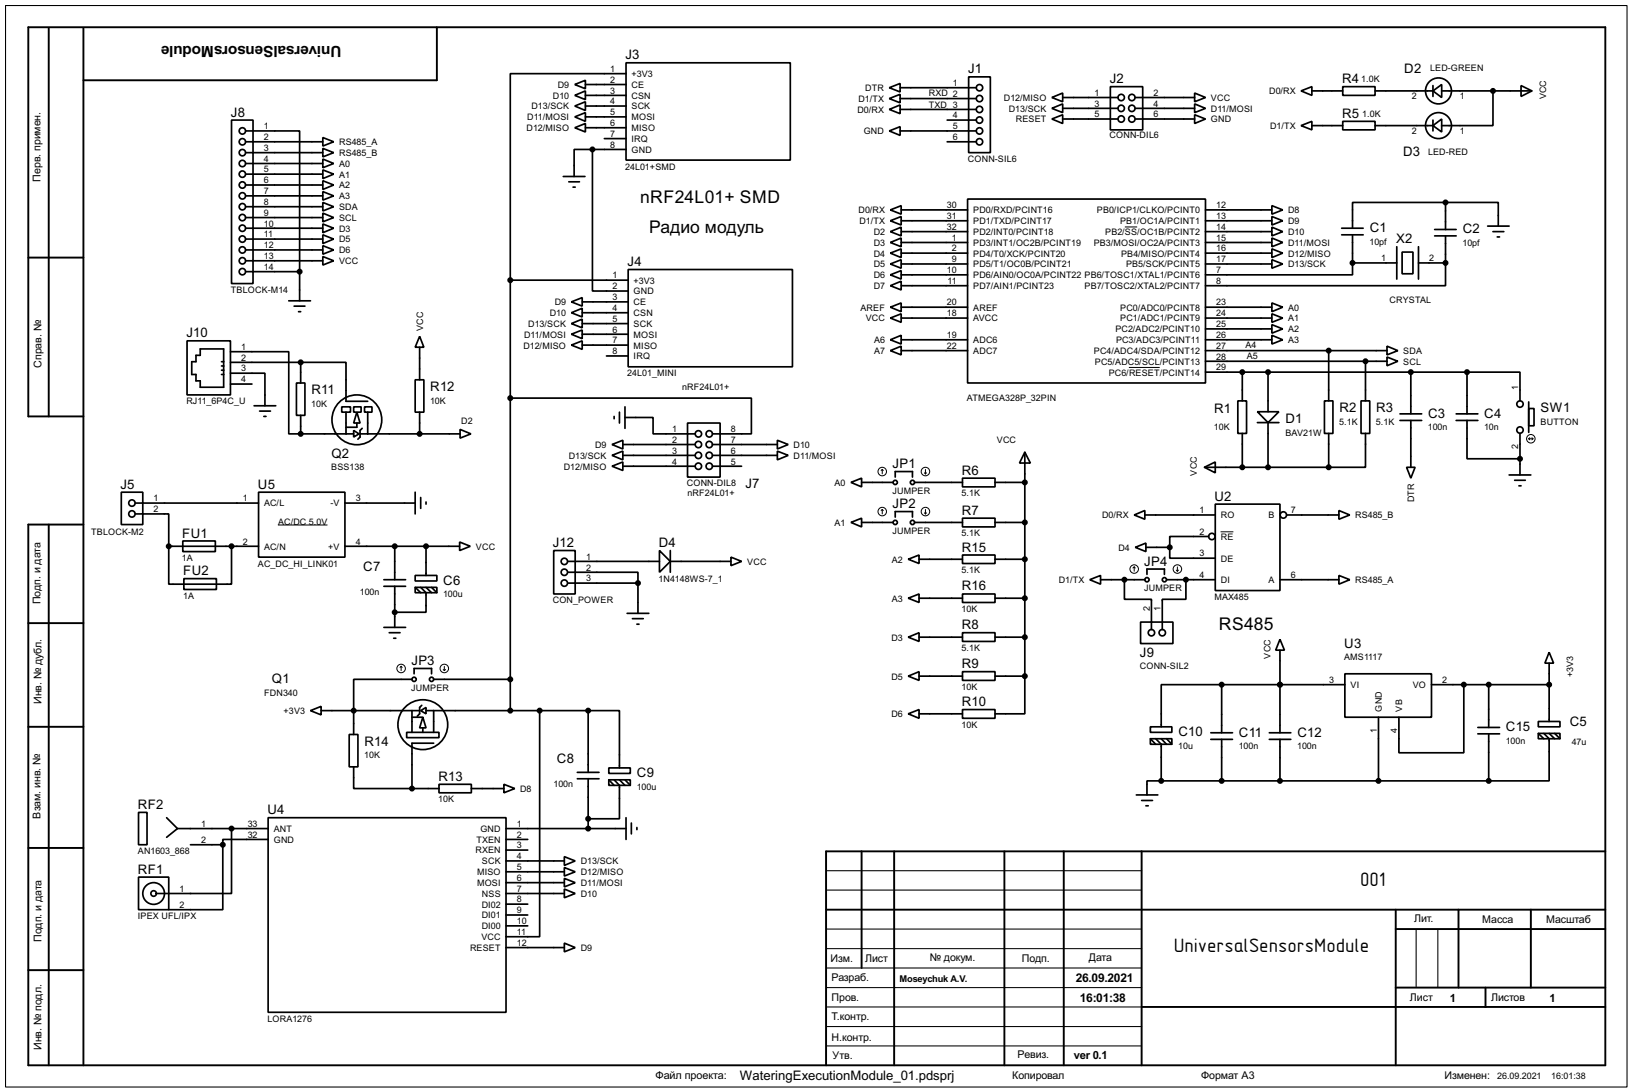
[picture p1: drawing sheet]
<svg xmlns="http://www.w3.org/2000/svg" width="383mm" height="256mm" viewBox="0 0 383 256" stroke-linecap="round" stroke-linejoin="round" font-family="sans-serif">
<path d="M1.3 1.3h381v254h-381zM194.1 218.2h74.2M194.1 209.1h74.2M194.1 204.5h74.2M332.8 218.2v13.8M337.9 218.2v13.8M194.1 222.8h74.2M194.1 232h74.2M194.1 236.5h74.2M194.1 227.4h74.2M194.1 241.1h74.2M194.1 245.7h74.2" fill="none" stroke="#000" stroke-width=".25"/>
<g fill="none" stroke="#000" stroke-width=".45">
<path d="M11.5 6.7v91.1M19.6 6.7v243.5M102.7 6.4v12.5h-83.1M6.7 60.5h12.9M19.6 97.8h-12.9v-91.4h370.5v243.8h-370.5v-127h12.9M11.5 123.2v127M6.7 146.4h12.9M6.7 170.7h12.9M6.7 199.2h12.9M202.5 200v27.4M210.1 200v50.2M236 200v50.2"/>
<path d="M250 200v50.2M268.3 200v50.2M377.2 200h-183.1v50.2M194.1 213.7h183.1M328 213.7v36.5M328 218.2h49.2M342.7 213.7v18.3M359.7 213.7v18.3M6.7 227.9h12.9M268.3 236.5h108.9M328 232h49.2M349.1 232v4.5"/>
</g>
<g fill="none" stroke="#000" stroke-width=".4">
<path d="M135.1 19.9l2.5-1v2zM137.6 19.9h9.5M147.1 14.8h38.6v22.8h-38.6zM147.1 17.3h-27.2v48.5M227.6 18.1h5.1v17.8h-5.1zM54.4 28.2h5.1v38.4h-5.1zM57.7 30.8h12.7v33M57.7 33.3h18.2M57.7 35.9h18.2M57.7 38.4h18.2M75.9 32.3l2.5 1-2.5 1zM75.9 34.9l2.5 1-2.5 1z"/>
<path d="M75.9 37.4l2.5 1-2.5 1zM75.9 39.9l2.5 1-2.5 1.1zM135.1 22.4l2.5-1v2zM135.1 24.9l2.5-1v2.1zM135.1 27.5l2.5-1v2zM135.1 30l2.5-1v2zM137.6 22.4h9.5M137.6 24.9h9.5M137.6 27.5h9.5M137.6 30h9.5M139.2 35.1h-4.3v6.4M139.2 35.1v33.3h8.4"/>
<path d="M139.2 35.1h7.9M142 32.6h5.1M209 30.8l2.5-1v2zM209 20.6l2.5-1v2zM209 23.2l2.5-1v2zM209 25.7l2.5-1v2zM211.5 30.8h17.9M211.5 20.6h17.9M211.5 23.2h17.9M211.5 25.7h17.9M222.6 33.3h6.8M222.6 28.2h6.8"/>
<path d="M247.2 22.9l2.5-1v2zM247.2 25.5l2.5-1.1v2.1zM247.2 28l2.5-1v2zM249.7 22.9h13M249.7 25.5h13M249.7 28h13M260.9 20.4h7.6v10.1h-7.6zM266.8 22.9h13.9M266.8 25.5h13.9M266.8 28h13.9M280.7 21.9l2.6 1-2.6 1zM280.7 24.4l2.6 1.1-2.6 1z"/>
<path d="M280.7 27l2.6 1-2.6 1zM305.7 29.5l2.6-1v2zM305.7 21.4l2.6-1v2zM308.3 29.5h7.2M308.3 21.4h7.2M315.5 20.4h7.6v2h-7.6zM315.5 28.5h7.6v2h-7.6zM323.1 29.5h13.6M323.1 21.4h13.6M336.7 21.4l2.1-1.5v3zM336.7 29.5l2.1-1.5v3zM336.7 20.1v2.6"/>
<path d="M336.7 28.2v2.6M338.8 21.4h21.2M350.8 21.4v8.1h-12M357.4 20.1l2.6 1.3-2.6 1.3zM57.7 53.6h18.2M57.7 56.2h18.2M57.7 58.7h18.2M57.7 51.1h18.2M57.7 48.6h18.2M57.7 40.9h18.2M57.7 43.5h18.2M57.7 46h18.2"/>
<path d="M75.9 52.6l2.5 1-2.5 1.1zM75.9 55.2l2.5 1-2.5 1zM75.9 57.7l2.5 1-2.5 1zM75.9 50.1l2.5 1-2.5 1zM75.9 47.6l2.5 1-2.5 1zM75.9 42.5l2.5 1-2.5 1zM75.9 45l2.5 1-2.5 1zM132.4 41.5h5.1M133.7 42.7h2.5M134.7 44h.5M209.2 49.3l2.6-1v2zM209.2 51.9l2.6-1v2z"/>
<path d="M209.2 54.4l2.6-1v2zM209.2 57l2.6-1.1v2.1zM209.2 59.5l2.6-1v2zM211.8 49.3h15.6M211.8 51.9h15.6M211.8 54.4h15.6M211.8 57h15.6M211.8 59.5h15.6M227.4 46.8h55.9v43.2h-55.9zM283.3 49.3h15.6M283.3 51.9h15.6M283.3 54.4h15.6"/>
<path d="M283.3 57h15.6M283.3 59.5h15.6M298.9 48.3l2.5 1-2.5 1zM298.9 50.9l2.5 1-2.5 1zM298.9 53.4l2.5 1-2.5 1zM298.9 55.9l2.5 1.1-2.5 1zM298.9 58.5l2.5 1-2.5 1zM315.3 53.6h5M315.3 55.2h5M317.8 55.2v6.6M328.2 58v7.6M329.5 59.2h2.5v5.1h-2.5z"/>
<path d="M333.3 58v7.6M337.1 55.4h5.1M337.1 53.9h5.1M339.7 47.6h-21.9v6M339.7 47.6h12.4v5.5M339.7 47.6v6.3M339.7 55.4v6.4M349.6 53.1h5M350.8 54.4h2.6M351.8 55.7h.6M57.7 61.3h18.2M57.7 63.8h12.7"/>
<path d="M67.9 70.7h5.1M69.1 71.9h2.6M70.2 73.2h.5M70.4 63.8v6.9M75.9 60.3l2.5 1-2.5 1zM98.6 79l1 2.6h-2zM119.9 65.8h27.7M119.9 65.8v101.1M134.3 70.9l2.5-1v2zM134.3 73.5l2.5-1.1v2.1zM134.3 76l2.5-1v2zM134.3 78.5l2.5-1v2.1z"/>
<path d="M136.8 70.9h10.8M136.8 73.5h10.8M136.8 76h10.8M136.8 78.5h10.8M147.6 63.3h38.6v22.9h-38.6zM209.2 62l2.6-1v2zM209.2 64.6l2.6-1v2zM209.2 67.1l2.6-1v2zM209.2 72.2l2.6-1v2zM209.2 74.7l2.6-1v2zM209.2 79.8l2.6-1v2zM211.8 72.2h15.6"/>
<path d="M211.8 74.7h15.6M211.8 79.8h15.6M211.8 62h15.6M211.8 64.6h15.6M211.8 67.1h15.6M283.3 72.2h15.6M283.3 74.7h15.6M283.3 77.3h15.6M283.3 79.8h15.6M283.3 62h15.6M298.9 71.2l2.5 1-2.5 1zM298.9 73.7l2.5 1-2.5 1z"/>
<path d="M298.9 76.3l2.5 1-2.5 1zM298.9 78.8l2.5 1-2.5 1zM298.9 61l2.5 1-2.5 1zM317.8 61.8v2.8h-34.5M317.8 61.8h10.4M333.3 61.8h6.4M339.7 61.8v5.3h-56.4M44 80.1h10.2v12.7h-10.2zM47.1 82h5.5v9h-5.5v-1.5h-1v-1.5h-1v-3h1v-1.5h1zM52.1 85h.5M52.1 88h.5M52.1 86h.5"/>
<path d="M52.1 87h.5M54.2 87.7h8.1v7.6M54.2 82.6h13.7v19.3h2.8M54.2 85.1h16.5M54.2 90.2h5M59.7 95.3h5.1M61 96.6h2.6M62 97.8h.5M69.7 90h2v7.6h-2zM70.7 85.1h10.6v9.2h5.1M70.7 85.1v4.9M70.7 97.6v4.3"/>
<path d="M80.3 95.6h2.1v1.2h-2.1zM81.3 96.8v5.1M83.1 95.6h1.8v1.2h-1.8zM83.9 96.8l.7 2.6h-1.5zM83.9 99.4v1h-2.6M85.7 95.6h1.7v1.2h-1.7zM86.4 96.8v5.1M97.6 89.2h2v7.6h-2zM98.6 81.6v7.6M98.6 96.8v5.1M119.9 93.5h56.7v8.4h-9.2M134.3 81.1l2.5-1v2z"/>
<path d="M136.8 81.1h10.8M142.5 83.6h5.1M144.3 97.8v.6M145.6 96.8v2.6M146.9 98.1h6.6v3.8h9.9M146.9 95.6v5M161.6 99.4h7.6v12.7h-7.6zM209.2 82.4l2.6-1.1v2.1zM211.8 82.4h15.6M283.3 87.4h61.4M283.3 82.4h42.6M283.3 84.9h42.6"/>
<path d="M290.9 94.2h2v7.6h-2zM291.9 87.4v6.8M295.5 96.7h5l-2.5 2.6zM295.5 99.3h5M298 87.4v9.3M298 99.3v10.5M311.2 94.2h2v7.6h-2zM312.2 82.4v11.8M319.8 94.2h2.1v7.6h-2.1zM320.9 84.9v9.3M325.9 81.3l2.6 1.1-2.6 1zM325.9 83.9l2.6 1-2.6 1z"/>
<path d="M329 98.8h5.1M329 97.2h5.1M331.5 87.4v9.8M331.5 98.8v11M342.2 98.8h5.1M342.2 97.2h5.1M344.7 87.4h12.5v6.8M344.7 98.8v9h12.5M344.7 87.4v9.8M359.2 96h1.3v4h-1.3zM359.2 94.4v7.2M28.5 115.6h5.1v7.6h-5.1z"/>
<path d="M31.8 118.2h29M60.8 115.6h20.3v15.3h-20.3zM70.7 101.9h12.4M81.1 118.2h16.5M83.1 101.1l1.3 .8-1.3 .8zM84.6 101.9h4.1M85.1 100.6l-.5 .5v1.6l-.5 .5M89 101.9h19.1M97.6 115.6v5.1M98.9 116.9v2.5M100.1 117.9v.5M108.1 100.9l2.6 1-2.6 1z"/>
<path d="M143.8 104.4l2.6-1v2.1zM143.8 107l2.6-1v2zM143.8 109.5l2.6-1v2zM146.4 104.4h17M146.4 107h17M146.4 109.5h17M167.4 104.4h15.3M167.4 107h15.3M167.4 109.5h6.9M182.7 103.4l2.5 1-2.5 1.1zM182.7 106l2.5 1-2.5 1zM200 113.3l2.5-1v2.1z"/>
<path d="M202.5 113.3h7.4M210.4 112.1v-1.3h4v1.3M214.9 113.3h11.3M226.2 112.3h7.6v2.1h-7.6zM233.8 113.3h7M240.8 106.2l1.3 2.6h-2.5zM240.8 106.2v52.6M283 109.8l2.6-1.3v2.6zM283 109.8h29.2M285.6 118.4h15.2v20.3h-15.2zM291.9 101.8v8M312.2 101.8v8"/>
<path d="M314.6 119.9l2.6 1.1-2.6 1zM320.9 101.8v8h-8.7M330.5 109.8h2l-1 2.5zM354.6 111.6h5.1M355.9 112.8h2.5M356.9 114.1h.5M357.2 101.8v9.8M31.8 120.7h7.9v7.6M39.7 128.3v8.9h14.7v-8.9M39.7 128.3h21.1M43 127.1h7.6v2.5h-7.6zM43.2 135.9h7.7v2.6h-7.7z"/>
<path d="M81.1 128.3h26.9M90.2 136.2h5.1M90.2 137.7h5.1M92.8 128.3v7.9M92.8 137.7v9.7M97.6 135.2h5.1v1.3h-5.1zM97.6 138h5.1v1.2h-5.1zM97.6 138l1.3 1.2M98.9 138l1.2 1.2v4.6h-7.3M100.1 128.3v6.9M100.1 138l1.3 1.2M101.4 138l1.3 1.2"/>
<path d="M108 127.3l2.5 1-2.5 1zM130.1 129.3h5.1v10.2h-5.1zM133.4 134.4h16.5v2.6M133.4 137h16.5M133.4 131.9h21.6M149.9 137v7.1M155 129.3l2.5 2.6-2.5 2.5zM157.5 131.9h14.3M157.5 129.3v5.1M171.8 130.9l2.5 1-2.5 1zM200 122.7l2.5-1v2.1zM202.5 122.7h7.4"/>
<path d="M210.4 121.5v-1.3h4v1.3M213.4 131.4l2.6-1v2zM214.9 122.7h11.3M216 131.4h10.2M226.2 121.7h7.6v2.1h-7.6zM226.2 130.4h7.6v2h-7.6zM226.2 139.5h7.6v2h-7.6zM233.8 122.7h7M233.8 131.4h7M256.1 136.2l2.5-1v2zM258.6 136.2h10.4M264.2 136.2v4.6h6.4v7.1"/>
<path d="M266.5 121l2.5-1.1v2.1zM266.8 128.6l2.5-1v2zM269 121h16.6M269.3 128.6h5.6M269.5 134.9v-1.2h4.1v1.2M274.1 136.2h11.5M274.9 128.6v2.5h10.7M278.7 136.2v4.6h-5.6v7.1M284 126h-9.1v2.6M300.8 136.2h13.8M302.3 121h12.3M314.6 135.2l2.6 1-2.6 1z"/>
<path d="M90.2 147.4h5.1M91.5 148.6h2.5M92.5 149.9h.5M96.8 159.6h-13.7v12.9M97.3 158.3v-1.3h4.1v1.3M101.9 159.6h18M147.4 144.1h5.1M148.6 145.3h2.6M149.7 146.6h.5M213.4 149.7l2.6-1.1v2.1zM213.4 158.8l2.6-1v2zM213.4 140.5l2.6-1v2z"/>
<path d="M216 149.7h10.2M216 158.8h10.2M216 140.5h10.2M226.2 148.6h7.6v2.1h-7.6zM226.2 157.8h7.6v2h-7.6zM233.8 149.7h7M233.8 158.8h7M233.8 140.5h7M240.8 158.8v8.9h-7M268 146.1h7.6v5.1h-7.6zM300.8 150.2l1 2.5h-2zM300.8 152.7v19.4"/>
<path d="M316 158.3h20.4v10.2h-20.4zM364 153.2l1.1 2.6h-2.1zM364 155.8v13.7M73 166.9l2.5-1v2zM75.5 166.9h23.1M82.1 172.5h2v7.6h-2zM95.6 172h7.6v1.3h-7.6zM96.8 166.9v5.1M96.8 168.5h2.6M98.9 166.9l1.2-.7v1.5zM99.1 165.7l-.5 .5v1.5l-.5 .5M99.4 168.5l.7 2.5h-1.5z"/>
<path d="M99.4 171v1M100.1 166.9h4.1M101.9 174.6h-5.1v10.6M101.9 166.9v5.1M104.4 166.9h33.8M126.8 166.9v53.1h-7.9M138.2 166.9h7.4v13.5M138.2 166.9v14.5M213.4 167.7l2.6-1v2zM216 167.7h10.2M226.2 166.7h7.6v2h-7.6zM270.3 170.7h5.1v1.3h-5.1z"/>
<path d="M270.3 173.5h5.1v1.3h-5.1zM270.3 173.5l1.3 1.3M271.6 173.5l1.3 1.3v8.6M272.9 173.5l1.2 1.3M274.1 173.5l1.3 1.3M284.5 173.7h5.1M284.5 172.1h5.1M287.1 160.8h-14.2v9.9M287.1 160.8v11.3M287.1 173.7v9.7M287.1 160.8h28.9M298.3 173.7h5"/>
<path d="M298.3 172.1h5M300.8 173.7v9.7M323.9 168.5v14.9M336.4 160.8h27.6M344 160.8v16h-15.3v-8.3M347.3 172.4h5.1M347.3 170.9h5.1M349.8 160.8v10.1M349.8 172.4v11M361.5 169.5h5.1v1.2h-5.1zM361.5 172.3h5.1v1.2h-5.1zM361.5 172.3l1.3 1.2"/>
<path d="M362.8 172.3l1.2 1.2v9.9h-14.2M364 172.3l1.3 1.2M365.3 172.3l1.3 1.2M32.6 190.8h2v7.6h-2zM39.2 192.1l2.5 2.5M41.7 194.6h21.3M41.7 194.6l-2.5 2.1M44.8 198.4h7.6M52.4 198.4v15.3h-12.7M54.4 194.6v15.3h-17.8M63 192.1h55.9v45.7h-55.9zM63 197.2h-10.6v1.2"/>
<path d="M83.1 180.1v5.1h13.7M96.8 185.2h6.4M103.2 184.2h7.6v2h-7.6zM110.8 185.2h7.6M118.4 184.2l2.6 1-2.6 1zM118.9 194.6h28.2M118.9 197.2h5.1M118.9 199.7h5.1M135.7 181.4h5.1M135.7 182.9h5.1M138.2 182.9v11.7M143.1 180.4h5v1.3h-5z"/>
<path d="M143.1 183.2h5v1.3h-5zM143.1 183.2l1.2 1.3M144.3 183.2l1.3 1.3v7.8h-7.4M145.6 183.2l1.3 1.3M146.9 183.2l1.2 1.3M147.1 192.1v5.1M148.4 193.3v2.6M149.7 194.4v.5M267 186.7h5.1M268.3 188h2.5M269.3 189.3h.5M272.9 183.4h-3.4v3.3"/>
<path d="M272.9 183.4h76.9M32.6 206h7.1v7.7h-7.1zM118.9 209.9h13.7M118.9 202.2h13.7M118.9 204.8h13.7M118.9 207.3h13.7M118.9 217.5h5.1M118.9 212.4h5.1M118.9 214.9h5.1M132.6 208.8l2.6 1.1-2.6 1zM132.6 201.2l2.6 1-2.6 1.1zM132.6 203.8l2.6 1-2.6 1z"/>
<path d="M132.6 206.3l2.6 1-2.6 1zM118.9 222.6h13.7M132.6 221.5l2.6 1.1-2.6 1z"/>
<circle cx="56.9" cy="35.9" r=".75"/>
<circle cx="56.9" cy="30.8" r=".75"/>
<circle cx="56.9" cy="33.3" r=".75"/>
<circle cx="56.9" cy="38.4" r=".75"/>
<circle cx="230.1" cy="28.2" r=".75"/>
<circle cx="230.1" cy="30.8" r=".75"/>
<circle cx="230.1" cy="33.3" r=".75"/>
<circle cx="230.1" cy="20.6" r=".75"/>
<circle cx="230.1" cy="23.2" r=".75"/>
<circle cx="230.1" cy="25.7" r=".75"/>
<circle cx="263.4" cy="28" r=".75"/>
<circle cx="263.4" cy="22.9" r=".75"/>
<circle cx="263.4" cy="25.5" r=".75"/>
<circle cx="265.9" cy="28" r=".75"/>
<circle cx="265.9" cy="22.9" r=".75"/>
<circle cx="265.9" cy="25.5" r=".75"/>
<circle cx="338" cy="29.5" r="3.1"/>
<circle cx="338" cy="21.4" r="3.1"/>
<circle cx="56.9" cy="58.7" r=".75"/>
<circle cx="56.9" cy="51.1" r=".75"/>
<circle cx="56.9" cy="56.2" r=".75"/>
<circle cx="56.9" cy="53.6" r=".75"/>
<circle cx="56.9" cy="43.5" r=".75"/>
<circle cx="56.9" cy="48.6" r=".75"/>
<circle cx="56.9" cy="46" r=".75"/>
<circle cx="56.9" cy="40.9" r=".75"/>
<circle cx="56.9" cy="63.8" r=".75"/>
<circle cx="56.9" cy="61.3" r=".75"/>
<circle cx="83.8" cy="98.6" r="5.9"/>
<circle cx="357.1" cy="94.9" r=".75"/>
<circle cx="31" cy="118.2" r=".75"/>
<circle cx="164.1" cy="101.9" r=".75"/>
<circle cx="164.1" cy="107" r=".75"/>
<circle cx="164.1" cy="104.4" r=".75"/>
<circle cx="164.1" cy="109.5" r=".75"/>
<circle cx="166.6" cy="101.9" r=".75"/>
<circle cx="166.6" cy="104.4" r=".75"/>
<circle cx="166.6" cy="107" r=".75"/>
<circle cx="166.6" cy="109.5" r=".75"/>
<circle cx="210.3" cy="113.3" r=".5"/>
<circle cx="214.4" cy="113.3" r=".5"/>
<circle cx="357.1" cy="101" r=".75"/>
<circle cx="31" cy="120.7" r=".75"/>
<circle cx="132.6" cy="134.4" r=".75"/>
<circle cx="132.6" cy="131.9" r=".75"/>
<circle cx="132.6" cy="137" r=".75"/>
<circle cx="210.3" cy="122.7" r=".5"/>
<circle cx="214.4" cy="122.7" r=".5"/>
<circle cx="269.5" cy="136.2" r=".5"/>
<circle cx="273.6" cy="136.2" r=".5"/>
<circle cx="284.7" cy="126" r=".75"/>
<circle cx="301.5" cy="121" r=".75"/>
<circle cx="97.3" cy="159.6" r=".5"/>
<circle cx="101.4" cy="159.6" r=".5"/>
<circle cx="270.5" cy="148.6" r=".75"/>
<circle cx="273.1" cy="148.6" r=".75"/>
<circle cx="99.3" cy="170.2" r="5.9"/>
<circle cx="36.1" cy="209.9" r="2.55"/>
<circle cx="36.1" cy="209.9" r=".65"/>
</g>
<circle cx="300.8" cy="160.8" r=".2" fill="#000"/>
<g fill="none" stroke="#000" stroke-width=".23">
<path d="M264.3 53.3h2.9M265.3 86.3h7.2M207.3 110.3l-.2 .2M207.3 110.3l.3 .2M207.3 110.3v1M207.3 119.7v1M207.3 119.7l-.2 .2M207.3 119.7l.3 .2M217.2 111.1l.3 .2M217.5 110.3v1M217.5 119.7v1M217.7 111.1l-.2 .2"/>
<path d="M359.2 103.1h1M359.2 103.1l.3 .2M359.5 102.8l-.3 .3M360 102.8l.2 .3M360.2 103.1l-.2 .2M65.3 123.3h11.7M217.2 120.5l.3 .2M217.7 120.5l-.2 .2M266.5 133.2l-.3 .2M266.5 133.2l.3 .2M266.5 133.2v1M276.4 133.9l.3 .3"/>
<path d="M276.7 133.2v1M276.9 133.9l-.2 .3M286.8 124.9h3M94.3 156.5l-.3 .3M94.3 156.5l.2 .3M94.3 156.5v1M104.2 157.3l.2 .2M104.4 156.5v1M104.7 157.3l-.3 .2"/>
<circle cx="207.3" cy="110.8" r="1"/>
<circle cx="217.4" cy="110.8" r="1"/>
<circle cx="359.7" cy="103.1" r="1"/>
<circle cx="207.3" cy="120.2" r="1"/>
<circle cx="217.4" cy="120.2" r="1"/>
<circle cx="266.5" cy="133.7" r="1"/>
<circle cx="276.6" cy="133.7" r="1"/>
<circle cx="94.2" cy="157" r="1"/>
<circle cx="104.4" cy="157" r="1"/>
</g>
<g fill="#000" stroke="#000" stroke-width=".4">
<circle cx="139.2" cy="35.1" r=".5"/>
<circle cx="350.8" cy="21.4" r=".5"/>
<circle cx="339.6" cy="47.6" r=".5"/>
<circle cx="70.4" cy="63.8" r=".5"/>
<circle cx="119.9" cy="65.8" r=".5"/>
<circle cx="317.8" cy="61.8" r=".5"/>
<circle cx="339.6" cy="61.8" r=".5"/>
<circle cx="70.6" cy="85.1" r=".5"/>
<circle cx="119.9" cy="93.5" r=".5"/>
<circle cx="291.9" cy="87.4" r=".5"/>
<circle cx="297.9" cy="87.4" r=".5"/>
<circle cx="312.2" cy="82.4" r=".5"/>
<circle cx="320.8" cy="84.9" r=".5"/>
<circle cx="331.5" cy="87.4" r=".5"/>
<circle cx="344.7" cy="87.4" r=".5"/>
<circle cx="70.6" cy="101.9" r=".5"/>
<circle cx="98.6" cy="101.9" r=".5"/>
<circle cx="240.8" cy="113.3" r=".5"/>
<circle cx="291.9" cy="109.8" r=".5"/>
<circle cx="297.9" cy="109.8" r=".5"/>
<circle cx="312.2" cy="109.8" r=".5"/>
<circle cx="357.1" cy="107.8" r=".5"/>
<circle cx="39.6" cy="128.3" r=".5"/>
<circle cx="54.4" cy="128.3" r=".5"/>
<circle cx="92.7" cy="128.3" r=".5"/>
<circle cx="100.1" cy="128.3" r=".5"/>
<circle cx="149.9" cy="137" r=".5"/>
<circle cx="240.8" cy="122.7" r=".5"/>
<circle cx="240.8" cy="131.4" r=".5"/>
<circle cx="264.2" cy="136.2" r=".5"/>
<circle cx="274.8" cy="128.6" r=".5"/>
<circle cx="278.6" cy="136.2" r=".5"/>
<circle cx="92.7" cy="143.8" r=".5"/>
<circle cx="119.9" cy="159.6" r=".5"/>
<circle cx="240.8" cy="158.8" r=".5"/>
<circle cx="240.8" cy="149.7" r=".5"/>
<circle cx="240.8" cy="140.5" r=".5"/>
<circle cx="83.1" cy="166.9" r=".5"/>
<circle cx="119.9" cy="166.9" r=".5"/>
<circle cx="126.8" cy="166.9" r=".5"/>
<circle cx="138.2" cy="166.9" r=".5"/>
<circle cx="287" cy="160.8" r=".5"/>
<circle cx="300.7" cy="160.8" r=".5"/>
<circle cx="343.9" cy="160.8" r=".5"/>
<circle cx="349.8" cy="160.8" r=".5"/>
<circle cx="364" cy="160.8" r=".5"/>
<circle cx="52.3" cy="198.4" r=".5"/>
<circle cx="54.4" cy="194.6" r=".5"/>
<circle cx="96.8" cy="185.2" r=".5"/>
<circle cx="138.2" cy="192.3" r=".5"/>
<circle cx="138.2" cy="194.6" r=".5"/>
<circle cx="272.8" cy="183.4" r=".5"/>
<circle cx="287" cy="183.4" r=".5"/>
<circle cx="300.7" cy="183.4" r=".5"/>
<circle cx="323.9" cy="183.4" r=".5"/>
<circle cx="349.8" cy="183.4" r=".5"/>
</g>
<g font-size="5.1">
<text x="319.6" y="208.1">001</text>
<text x="275.8" y="223.6">UniversalSensorsModule</text>
</g>
<g font-size="4.6">
<text x="150.4" y="47.8">nRF24L01+ SMD</text>
<text x="152.5" y="54.7">Радио модуль</text>
<text x="286.4" y="147.9">RS485</text>
</g>
<text font-size="4.1" x="80.2" y="10.8" transform="rotate(-180 80.2 10.8)">UniversalSensorsModule</text>
<g font-size="3.5">
<text x="147" y="14">J3</text>
<text x="227.5" y="17.3">J1</text>
<text x="330" y="17.3">D2</text>
<text x="260.8" y="19.5">J2</text>
<text x="315.4" y="19.5">R4</text>
<text x="54.3" y="27.4">J8</text>
<text x="315.4" y="27.6">R5</text>
<text x="329.7" y="36.6">D3</text>
<text x="321.9" y="54.6">C1</text>
<text x="328.1" y="57.2">X2</text>
<text x="343.7" y="54.8">C2</text>
<text x="147.5" y="62.4">J4</text>
<text x="43.8" y="79.3">J10</text>
<text x="73.2" y="92.7">R11</text>
<text x="101.1" y="91.9">R12</text>
<text x="285.3" y="97.1">R1</text>
<text x="302.1" y="99.4">D1</text>
<text x="314.8" y="96.9">R2</text>
<text x="323.4" y="96.9">R3</text>
<text x="335.6" y="98.2">C3</text>
<text x="348.8" y="98.2">C4</text>
<text x="362" y="96.9">SW1</text>
<text x="77.9" y="107.6">Q2</text>
<text x="209.7" y="110">JP1</text>
<text x="226" y="111.5">R6</text>
<text x="28.3" y="114.8">J5</text>
<text x="60.6" y="114.8">U5</text>
<text x="175.2" y="114.6">J7</text>
<text x="209.7" y="119.4">JP2</text>
<text x="285.4" y="117.6">U2</text>
<text x="226" y="120.9">R7</text>
<text x="42.8" y="126.3">FU1</text>
<text x="129.9" y="128.5">J12</text>
<text x="154.8" y="128.5">D4</text>
<text x="226" y="129.6">R15</text>
<text x="43.1" y="135.1">FU2</text>
<text x="85.4" y="134.1">C7</text>
<text x="104.2" y="137.4">C6</text>
<text x="268.9" y="132.9">JP4</text>
<text x="226" y="138.7">R16</text>
<text x="226" y="147.8">R8</text>
<text x="267.9" y="154.3">J9</text>
<text x="315.9" y="152.1">U3</text>
<text x="63.9" y="160.5">Q1</text>
<text x="96.7" y="156.2">JP3</text>
<text x="226" y="157">R9</text>
<text x="226" y="165.9">R10</text>
<text x="276.9" y="172.9">C10</text>
<text x="291.1" y="173.1">C11</text>
<text x="304.9" y="173.1">C12</text>
<text x="353.9" y="171.8">C15</text>
<text x="368.9" y="170.6">C5</text>
<text x="85.7" y="175.2">R14</text>
<text x="130.9" y="179.3">C8</text>
<text x="103" y="183.4">R13</text>
<text x="149.7" y="182.6">C9</text>
<text x="32.4" y="190">RF2</text>
<text x="62.9" y="191.3">U4</text>
<text x="32.4" y="205.2">RF1</text>
<text x="173.8" y="253.6">WateringExecutionModule_01.pdsprj</text>
</g>
<g font-size="3.2">
<text x="252.8" y="230.7">26.09.2021</text>
<text x="253.8" y="235.4">16:01:38</text>
</g>
<g font-size="3">
<text x="340.7" y="235.4">1</text>
<text x="364.1" y="235.4">1</text>
<text x="252.4" y="248.8">ver 0.1</text>
</g>
<text font-size="2.9" x="154" y="253.5">Файл проекта:</text>
<g font-size="2.8">
<text x="9.5" y="42.7" transform="rotate(-90 9.5 42.7)">Перв. примен.</text>
<text x="9.7" y="86.4" transform="rotate(-90 9.7 86.4)">Справ. №</text>
<text x="9.5" y="142" transform="rotate(-90 9.5 142)">Подп. и дата</text>
<text x="9.7" y="165.4" transform="rotate(-90 9.7 165.4)">Инв. № дубл.</text>
<text x="9.5" y="192.3" transform="rotate(-90 9.5 192.3)">Взам. инв. №</text>
<text x="9.8" y="221.2" transform="rotate(-90 9.8 221.2)">Подп. и дата</text>
<text x="332.3" y="216.5">Лит.</text>
<text x="348.3" y="216.8">Масса</text>
<text x="363.3" y="216.8">Масштаб</text>
<text x="195.1" y="225.9">Изм.</text>
<text x="203.3" y="225.9">Лист</text>
<text x="218.5" y="225.7">№ докум.</text>
<text x="240.1" y="225.9">Подп.</text>
<text x="255.8" y="225.7">Дата</text>
<text x="195.4" y="230.5">Разраб.</text>
<text x="195.4" y="235.1">Пров.</text>
<text x="195.4" y="239.6">Т.контр.</text>
<text x="331.3" y="235.1">Лист</text>
<text x="350.3" y="235.1">Листов</text>
<text x="195.4" y="244.5">Н.контр.</text>
<text x="9.8" y="246.6" transform="rotate(-90 9.8 246.6)">Инв. № подл.</text>
<text x="195.6" y="248.8">Утв.</text>
<text x="239.1" y="248.5">Ревиз.</text>
<text x="237.8" y="253.5">Копировал</text>
<text x="282.2" y="253.5">Формат А3</text>
<text x="339.4" y="253.5">Изменен:</text>
</g>
<text font-size="2.5" x="211.4" y="230.6">Moseychuk A.V.</text>
<g font-size="2.4">
<text x="143.4" y="16.9">1</text>
<text x="336" y="16.7">LED-GREEN</text>
<text x="129.9" y="23.2">D10</text>
<text x="131.1" y="20.7">D9</text>
<text x="143.4" y="19.4">2</text>
<text x="143.4" y="22">3</text>
<text x="148.4" y="18.1">+3V3</text>
<text x="148.4" y="20.7">CE</text>
<text x="148.4" y="23.2">CSN</text>
<text x="201.7" y="24">D1/TX</text>
<text x="203.3" y="21.4">DTR</text>
<text x="218.2" y="22.6">RXD 2</text>
<text x="223.9" y="20.2">1</text>
<text x="235.9" y="23.7">D12/MISO</text>
<text x="257.2" y="22.5">1</text>
<text x="271.1" y="22.5">2</text>
<text x="284.5" y="23.7">VCC</text>
<text x="298.2" y="22.2">D0/RX</text>
<text x="319.9" y="19.3">1.0K</text>
<text x="331.8" y="23.3">2</text>
<text x="343.1" y="23.3">1</text>
<text x="363.3" y="23.4" transform="rotate(-90 363.3 23.4)">VCC</text>
<text x="123.9" y="28.2">D11/MOSI</text>
<text x="124.9" y="25.7">D13/SCK</text>
<text x="143.4" y="24.5">4</text>
<text x="143.4" y="27.1">5</text>
<text x="143.4" y="29.6">6</text>
<text x="148.4" y="25.7">SCK</text>
<text x="148.4" y="28.2">MOSI</text>
<text x="201.5" y="26.5">D0/RX</text>
<text x="218.2" y="25.4">TXD 3</text>
<text x="223.9" y="27.8">4</text>
<text x="237" y="26.2">D13/SCK</text>
<text x="238.7" y="28.8">RESET</text>
<text x="257.2" y="25">3</text>
<text x="257.2" y="27.5">5</text>
<text x="271.1" y="25">4</text>
<text x="271.1" y="27.5">6</text>
<text x="284.5" y="26.2">D11/MOSI</text>
<text x="284.5" y="28.8">GND</text>
<text x="320.1" y="27.4">1.0K</text>
<text x="62" y="30.3">1</text>
<text x="62" y="32.9">2</text>
<text x="62" y="35.5">3</text>
<text x="79.7" y="34.1">RS485_A</text>
<text x="123.7" y="30.8">D12/MISO</text>
<text x="143.4" y="32.1">7</text>
<text x="143.4" y="34.7">8</text>
<text x="148.4" y="30.8">MISO</text>
<text x="148.4" y="33.4">IRQ</text>
<text x="148.4" y="35.9">GND</text>
<text x="202.9" y="31.6">GND</text>
<text x="223.9" y="30.3">5</text>
<text x="223.9" y="32.9">6</text>
<text x="260.7" y="32.5">CONN-DIL6</text>
<text x="298.4" y="30.3">D1/TX</text>
<text x="331.8" y="31.5">2</text>
<text x="343.1" y="31.5">1</text>
<text x="62" y="38">4</text>
<text x="62" y="40.5">5</text>
<text x="79.7" y="36.7">RS485_B</text>
<text x="79.7" y="39.2">A0</text>
<text x="79.7" y="41.7">A1</text>
<text x="146.9" y="39.9">24L01+SMD</text>
<text x="227.4" y="38.1">CONN-SIL6</text>
<text x="335.5" y="36.5">LED-RED</text>
<text x="62" y="43">6</text>
<text x="62" y="45.6">7</text>
<text x="79.7" y="44.3">A2</text>
<text x="79.7" y="46.8">A3</text>
<text x="62" y="48.1">8</text>
<text x="62" y="50.7">9</text>
<text x="62" y="53.2">10</text>
<text x="79.7" y="51.9">SCL</text>
<text x="79.7" y="49.4">SDA</text>
<text x="201.7" y="50.1">D0/RX</text>
<text x="201.9" y="52.6">D1/TX</text>
<text x="222.5" y="54">32</text>
<text x="222.5" y="51.5">31</text>
<text x="222.5" y="48.9">30</text>
<text x="228.7" y="52.6">PD1/TXD/PCINT17</text>
<text x="228.7" y="50.1">PD0/RXD/PCINT16</text>
<text x="257.7" y="50.1">PB0/ICP1/CLKO/PCINT0</text>
<text x="263.2" y="52.6">PB1/OC1A/PCINT1</text>
<text x="285.8" y="48.9">12</text>
<text x="285.8" y="51.5">13</text>
<text x="285.8" y="54">14</text>
<text x="302.7" y="50.1">D8</text>
<text x="302.7" y="52.6">D9</text>
<text x="62" y="55.7">11</text>
<text x="62" y="58.3">12</text>
<text x="79.7" y="54.4">D3</text>
<text x="79.7" y="57">D5</text>
<text x="79.7" y="59.5">D6</text>
<text x="205.3" y="55.2">D2</text>
<text x="205.3" y="57.8">D3</text>
<text x="223.7" y="59.1">2</text>
<text x="223.7" y="56.5">1</text>
<text x="228.7" y="57.8">PD3/INT1/OC2B/PCINT19</text>
<text x="228.7" y="55.2">PD2/INT0/PCINT18</text>
<text x="257" y="57.8">PB3/MOSI/OC2A/PCINT3</text>
<text x="259.7" y="55.2">PB2/SS/OC1B/PCINT2</text>
<text x="285.8" y="56.5">15</text>
<text x="285.8" y="59.1">16</text>
<text x="302.7" y="55.2">D10</text>
<text x="302.7" y="57.8">D11/MOSI</text>
<text x="321.8" y="57.5">10pf</text>
<text x="343.7" y="57.7">10pf</text>
<text x="62" y="60.9">13</text>
<text x="62" y="63.4">14</text>
<text x="79.7" y="62.1">VCC</text>
<text x="143.9" y="65.4">1</text>
<text x="205.3" y="60.3">D4</text>
<text x="205.3" y="62.8">D5</text>
<text x="205.3" y="65.4">D6</text>
<text x="222.5" y="64.2">10</text>
<text x="223.7" y="61.6">9</text>
<text x="228.7" y="65.4">PD6/AIN0/OC0A/PCINT22 PB6/TOSC1/XTAL1/PCINT6</text>
<text x="228.7" y="62.8">PD5/T1/OC0B/PCINT21</text>
<text x="228.7" y="60.3">PD4/T0/XCK/PCINT20</text>
<text x="263.4" y="60.3">PB4/MISO/PCINT4</text>
<text x="264.6" y="62.8">PB5/SCK/PCINT5</text>
<text x="285.8" y="61.6">17</text>
<text x="285.8" y="64.2">7</text>
<text x="302.7" y="60.3">D12/MISO</text>
<text x="302.7" y="62.8">D13/SCK</text>
<text x="324.5" y="61.4">1</text>
<text x="335.8" y="61.4">2</text>
<text x="54.2" y="68.8">TBLOCK-M14</text>
<text x="130.3" y="71.7">D9</text>
<text x="143.9" y="68">2</text>
<text x="143.9" y="70.5">3</text>
<text x="148.9" y="66.6">+3V3</text>
<text x="148.9" y="69.1">GND</text>
<text x="148.9" y="71.7">CE</text>
<text x="205.3" y="67.9">D7</text>
<text x="222.5" y="71.8">20</text>
<text x="222.7" y="66.7">11</text>
<text x="228.7" y="67.9">PD7/AIN1/PCINT23</text>
<text x="254.8" y="67.9">PB7/TOSC2/XTAL2/PCINT7</text>
<text x="285.8" y="66.7">8</text>
<text x="285.8" y="71.8">23</text>
<text x="326.5" y="71.1">CRYSTAL</text>
<text x="99.4" y="77.7" transform="rotate(-90 99.4 77.7)">VCC</text>
<text x="124.1" y="76.8">D13/SCK</text>
<text x="129.2" y="74.3">D10</text>
<text x="143.9" y="73">4</text>
<text x="143.9" y="75.6">5</text>
<text x="148.9" y="74.3">CSN</text>
<text x="148.9" y="76.8">SCK</text>
<text x="202.2" y="73">AREF</text>
<text x="203.4" y="75.5">VCC</text>
<text x="222.5" y="74.3">18</text>
<text x="228.7" y="75.5">AVCC</text>
<text x="228.7" y="73">AREF</text>
<text x="263.2" y="75.5">PC1/ADC1/PCINT9</text>
<text x="263.2" y="73">PC0/ADC0/PCINT8</text>
<text x="285.8" y="76.9">25</text>
<text x="285.8" y="74.3">24</text>
<text x="302.7" y="73">A0</text>
<text x="302.7" y="75.5">A1</text>
<text x="56.7" y="82.2">1</text>
<text x="123" y="81.8">D12/MISO</text>
<text x="123.1" y="79.3">D11/MOSI</text>
<text x="143.9" y="78.1">6</text>
<text x="143.9" y="80.7">7</text>
<text x="143.9" y="83.2">8</text>
<text x="148.9" y="79.3">MOSI</text>
<text x="148.9" y="81.8">MISO</text>
<text x="205.4" y="80.6">A6</text>
<text x="205.4" y="83.2">A7</text>
<text x="222.5" y="79.4">19</text>
<text x="222.5" y="82">22</text>
<text x="228.7" y="80.6">ADC6</text>
<text x="228.7" y="83.2">ADC7</text>
<text x="257" y="83.2">PC4/ADC4/SDA/PCINT12</text>
<text x="262.1" y="78.1">PC2/ADC2/PCINT10</text>
<text x="262.2" y="80.6">PC3/ADC3/PCINT11</text>
<text x="285.8" y="82">27</text>
<text x="285.8" y="79.4">26</text>
<text x="292.7" y="81.7">A4</text>
<text x="302.7" y="78.1">A2</text>
<text x="302.7" y="80.6">A3</text>
<text x="329.7" y="83.2">SDA</text>
<text x="56.7" y="89.8">4</text>
<text x="56.7" y="87.3">3</text>
<text x="56.7" y="84.7">2</text>
<text x="147.4" y="88.4">24L01_MINI</text>
<text x="148.9" y="84.4">IRQ</text>
<text x="257.3" y="85.7">PC5/ADC5/SCL/PCINT13</text>
<text x="260.5" y="88.2">PC6/RESET/PCINT14</text>
<text x="285.8" y="87">29</text>
<text x="285.8" y="84.5">28</text>
<text x="292.9" y="84.3">A5</text>
<text x="329.7" y="85.7">SCL</text>
<text x="43.8" y="95">RJ11_6P4C_U</text>
<text x="73.2" y="95.6">10K</text>
<text x="101.1" y="94.8">10K</text>
<text x="160.3" y="91.7">nRF24L01+</text>
<text x="227.2" y="94.2">ATMEGA328P_32PIN</text>
<text x="356.8" y="91.6" transform="rotate(-90 356.8 91.6)">1</text>
<text x="108.4" y="99.7">D2</text>
<text x="157.9" y="101.5">1</text>
<text x="171.8" y="101.5">8</text>
<text x="285.2" y="101.1">10K</text>
<text x="314.7" y="99.8">5.1K</text>
<text x="323.3" y="99.8">5.1K</text>
<text x="335.5" y="101.1">100n</text>
<text x="348.7" y="101.1">10n</text>
<text x="362" y="99.8">BUTTON</text>
<text x="133.6" y="107.8">D13/SCK</text>
<text x="139.8" y="105.2">D9</text>
<text x="157.9" y="104">2</text>
<text x="157.9" y="106.6">3</text>
<text x="171.8" y="104">7</text>
<text x="171.8" y="106.6">6</text>
<text x="186.5" y="105.2">D10</text>
<text x="186.5" y="107.8">D11/MOSI</text>
<text x="234.2" y="104">VCC</text>
<text x="302" y="102.3">BAV21W</text>
<text x="356.8" y="105.5" transform="rotate(-90 356.8 105.5)">2</text>
<text x="77.8" y="110.5">BSS138</text>
<text x="132.5" y="110.3">D12/MISO</text>
<text x="157.9" y="109.1">4</text>
<text x="171.8" y="109.1">5</text>
<text x="281.3" y="111.7" transform="rotate(-90 281.3 111.7)">VCC</text>
<text x="36.1" y="117.8">1</text>
<text x="57.1" y="117.8">1</text>
<text x="62" y="119">AC/L</text>
<text x="77.7" y="119">-V</text>
<text x="83.6" y="117.8">3</text>
<text x="161.4" y="114.3">CONN-DIL8</text>
<text x="161.6" y="116.6">nRF24L01+</text>
<text x="196.1" y="114.1">A0</text>
<text x="209.7" y="116.1">JUMPER</text>
<text x="226" y="116.6">5.1K</text>
<text x="332.3" y="118" transform="rotate(-90 332.3 118)">DTR</text>
<text x="21.4" y="125.7">TBLOCK-M2</text>
<text x="36.1" y="120.3">2</text>
<text x="65.3" y="123.2">AC/DC 5.0V</text>
<text x="196.1" y="123.5">A1</text>
<text x="209.7" y="125.4">JUMPER</text>
<text x="226" y="126">5.1K</text>
<text x="259" y="121.8">D0/RX</text>
<text x="281.9" y="120.6">1</text>
<text x="281.9" y="125.6">2</text>
<text x="286.8" y="121.8">RO</text>
<text x="298.1" y="121.8">B</text>
<text x="303.3" y="120.6">7</text>
<text x="318.4" y="121.8">RS485_B</text>
<text x="42.8" y="131.8">1A</text>
<text x="57.1" y="127.9">2</text>
<text x="62" y="129.1">AC/N</text>
<text x="77.1" y="129.1">+V</text>
<text x="83.6" y="127.9">4</text>
<text x="111.8" y="129.1">VCC</text>
<text x="137.7" y="131.5">1</text>
<text x="262.8" y="129.4">D4</text>
<text x="281.9" y="130.7">3</text>
<text x="286.8" y="131.9">DE</text>
<text x="286.8" y="126.8">RE</text>
<text x="60.6" y="133.1">AC_DC_HI_LINK01</text>
<text x="137.7" y="134">2</text>
<text x="137.7" y="136.6">3</text>
<text x="154.8" y="136.6">1N4148WS-7_1</text>
<text x="175.6" y="132.7">VCC</text>
<text x="209.5" y="132.2">A2</text>
<text x="226" y="134.6">5.1K</text>
<text x="248.8" y="137">D1/TX</text>
<text x="281.9" y="135.8">4</text>
<text x="286.8" y="137">DI</text>
<text x="298.1" y="137">A</text>
<text x="303.3" y="135.8">6</text>
<text x="318.4" y="137">RS485_A</text>
<text x="43" y="140.7">1A</text>
<text x="84.6" y="139.8">100n</text>
<text x="104.1" y="140.3">100u</text>
<text x="129.9" y="141.7">CON_POWER</text>
<text x="209.5" y="141.3">A3</text>
<text x="226" y="143.7">10K</text>
<text x="268.8" y="138.9">JUMPER</text>
<text x="270.2" y="143.6" transform="rotate(-90 270.2 143.6)">2</text>
<text x="272.7" y="143.5" transform="rotate(-90 272.7 143.5)">1</text>
<text x="285.3" y="140.9">MAX485</text>
<text x="209.4" y="150.5">D3</text>
<text x="226" y="152.9">5.1K</text>
<text x="298.5" y="154.7" transform="rotate(-90 298.5 154.7)">VCC</text>
<text x="315.8" y="155">AMS1117</text>
<text x="209.4" y="159.6">D5</text>
<text x="267.8" y="157.2">CONN-SIL2</text>
<text x="312.3" y="160.4">3</text>
<text x="317.3" y="161.6">VI</text>
<text x="331.9" y="161.6">VO</text>
<text x="338.9" y="160.4">2</text>
<text x="369.7" y="159.1" transform="rotate(-90 369.7 159.1)">+3V3</text>
<text x="62.1" y="163.4">FDN340</text>
<text x="66.7" y="167.7">+3V3</text>
<text x="96.6" y="162.3">JUMPER</text>
<text x="226" y="162">10K</text>
<text x="324.7" y="167.1" transform="rotate(-90 324.7 167.1)">GND</text>
<text x="329.5" y="167.1" transform="rotate(-90 329.5 167.1)">VB</text>
<text x="209.4" y="168.5">D6</text>
<text x="226" y="170.9">10K</text>
<text x="323.5" y="172.1" transform="rotate(-90 323.5 172.1)">1</text>
<text x="328.3" y="172.1" transform="rotate(-90 328.3 172.1)">4</text>
<text x="85.6" y="178.1">10K</text>
<text x="276.9" y="175.8">10u</text>
<text x="291.1" y="176">100n</text>
<text x="304.8" y="176">100n</text>
<text x="353.8" y="174.7">100n</text>
<text x="369.3" y="175.1">47u</text>
<text x="130.1" y="185">100n</text>
<text x="149.6" y="185.5">100u</text>
<text x="103" y="188.4">10K</text>
<text x="122.2" y="186">D8</text>
<text x="47.3" y="194.2">1</text>
<text x="58.2" y="194.2">33</text>
<text x="58.2" y="196.8">32</text>
<text x="64.3" y="195.4">ANT</text>
<text x="64.3" y="198">GND</text>
<text x="111.9" y="198">TXEN</text>
<text x="112.9" y="195.4">GND</text>
<text x="121.5" y="196.8">2</text>
<text x="121.5" y="194.2">1</text>
<text x="32.4" y="200.6">AN1603_868</text>
<text x="47.3" y="198">2</text>
<text x="111.7" y="200.5">RXEN</text>
<text x="113.2" y="203">SCK</text>
<text x="121.5" y="201.8">4</text>
<text x="121.5" y="199.3">3</text>
<text x="136.5" y="203">D13/SCK</text>
<text x="42.2" y="209.5">1</text>
<text x="112.1" y="208.1">MOSI</text>
<text x="112.1" y="205.6">MISO</text>
<text x="121.5" y="209.5">7</text>
<text x="121.5" y="206.9">6</text>
<text x="121.5" y="204.4">5</text>
<text x="136.5" y="205.6">D12/MISO</text>
<text x="136.5" y="208.1">D11/MOSI</text>
<text x="32.4" y="215.9">IPEX UFL/IPX</text>
<text x="42.2" y="213.3">2</text>
<text x="113.2" y="213.2">DI02</text>
<text x="113.2" y="215.7">DI01</text>
<text x="113.2" y="210.7">NSS</text>
<text x="121.5" y="212">8</text>
<text x="121.5" y="214.5">9</text>
<text x="136.5" y="210.7">D10</text>
<text x="113.1" y="220.8">VCC</text>
<text x="113.2" y="218.3">DI00</text>
<text x="121.5" y="219.6">11</text>
<text x="121.5" y="217.1">10</text>
<text x="110.4" y="223.4">RESET</text>
<text x="121.5" y="222.2">12</text>
<text x="136.5" y="223.4">D9</text>
<text x="62.8" y="240">LORA1276</text>
<text x="351.8" y="253.3">26.09.2021</text>
<text x="364.5" y="253.3">16:01:38</text>
</g>
</svg>
